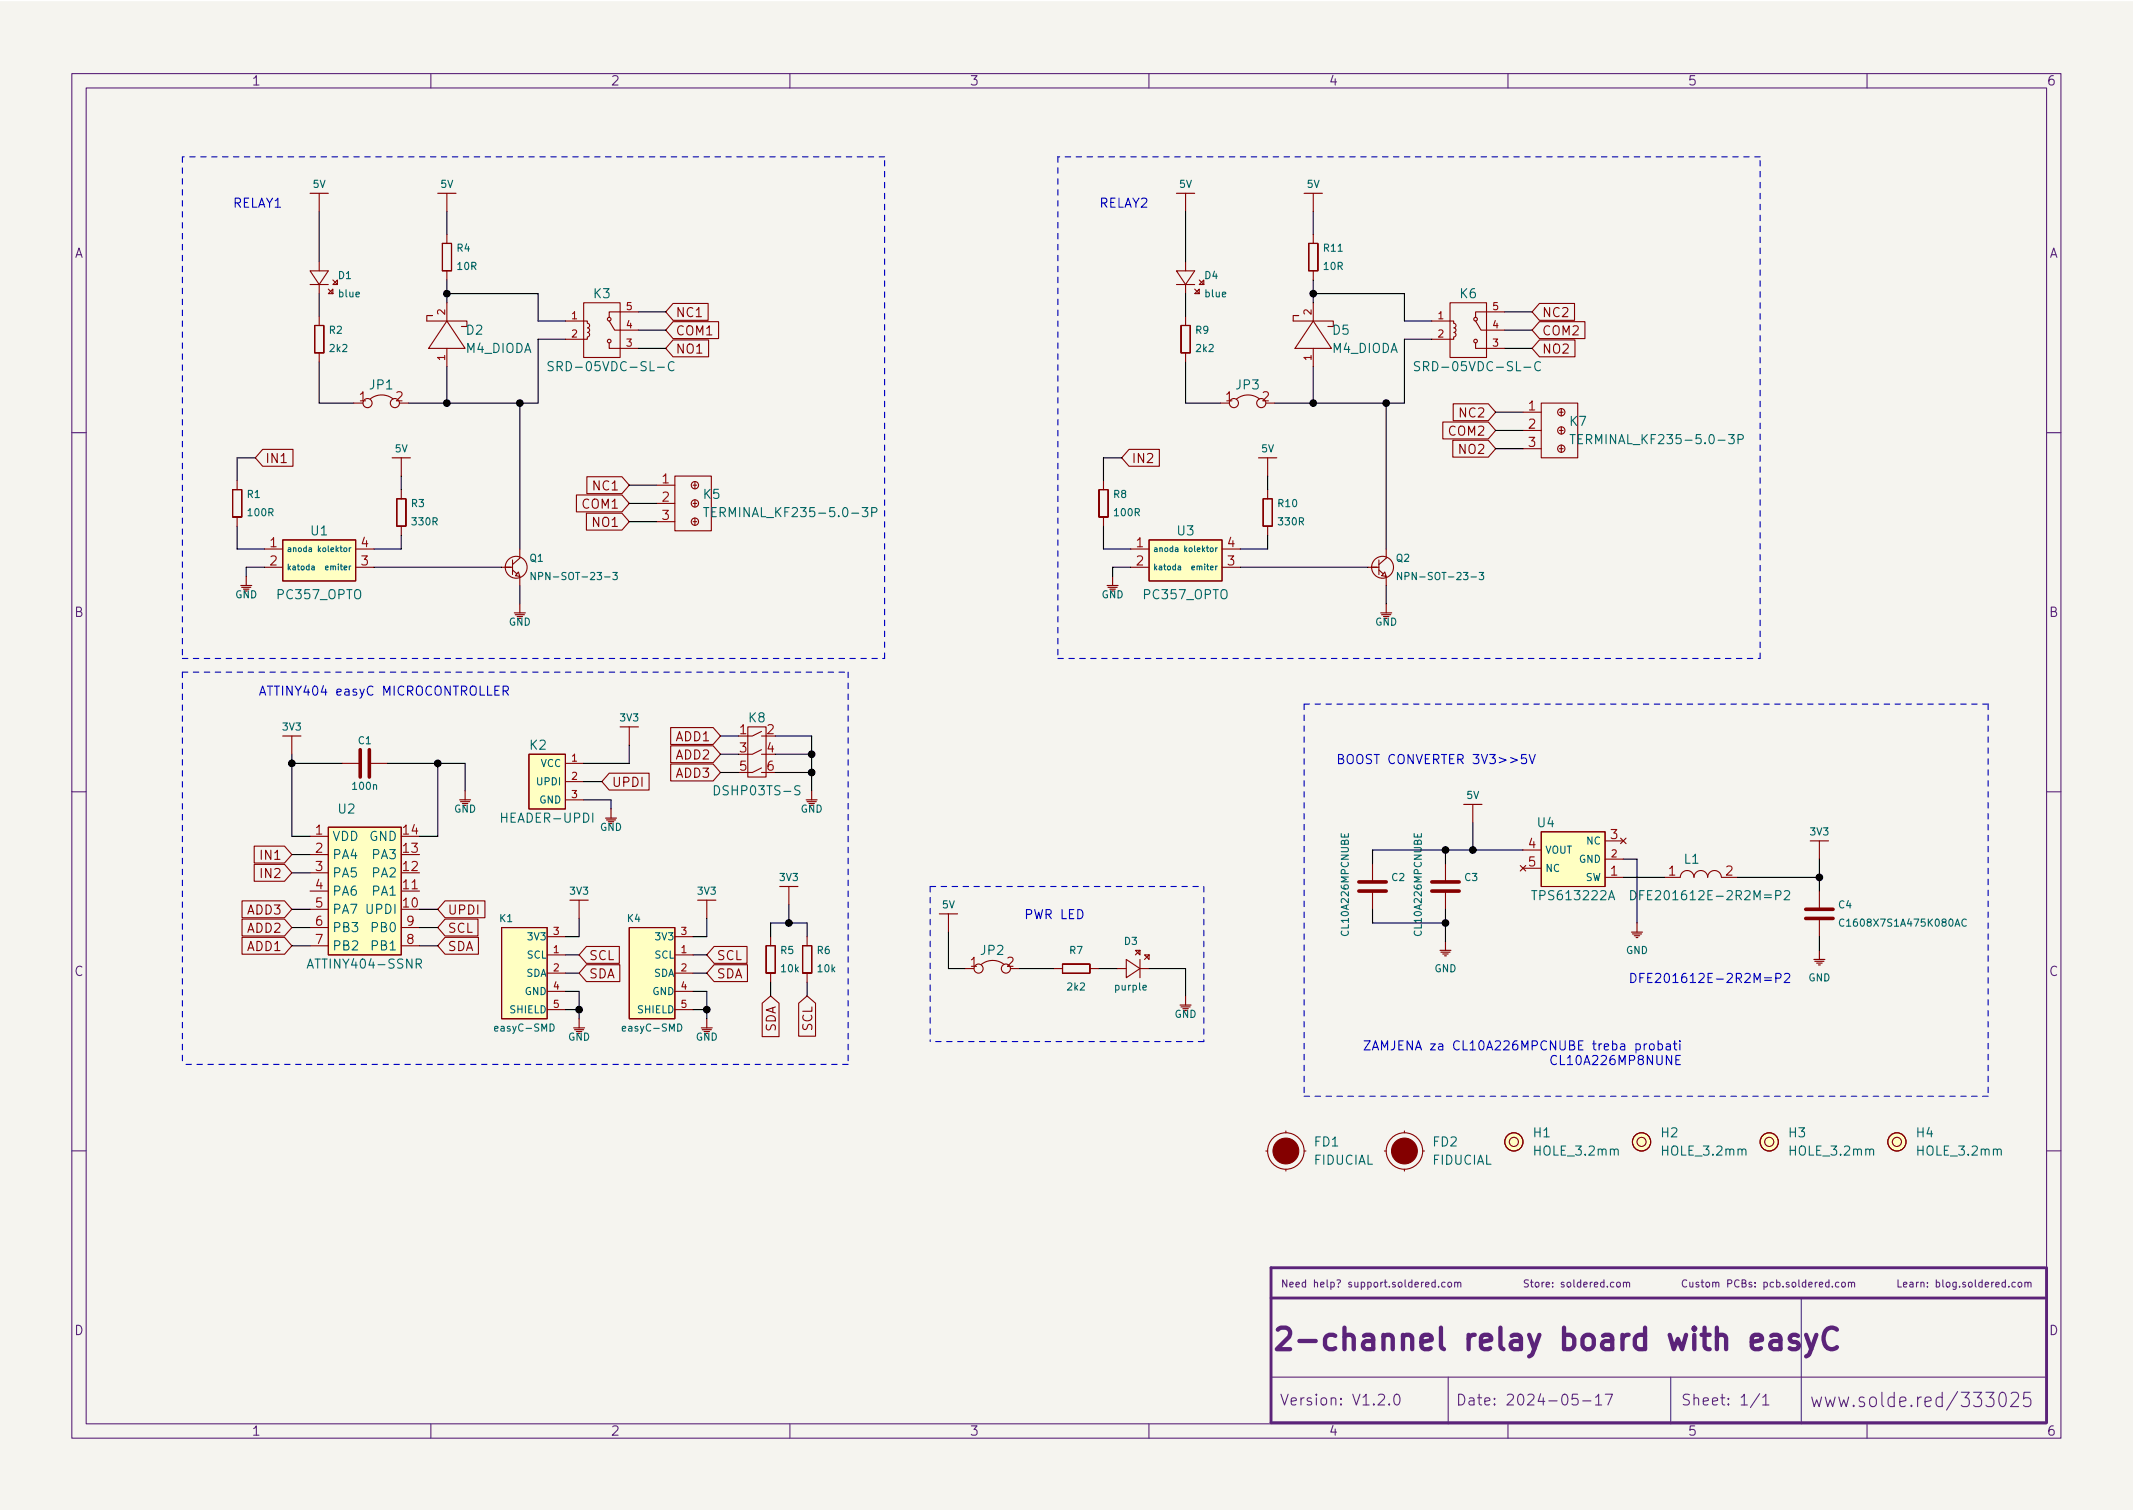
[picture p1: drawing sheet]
<svg xmlns="http://www.w3.org/2000/svg" width="297mm" height="210mm" viewBox="0 0 297 210" stroke-linecap="round" stroke-linejoin="round" font-family="sans-serif">
<path d="M0 .2h297v210.1h-297z" fill="#f5f4ef" stroke="#f5f4ef" stroke-width=".14"/>
<g fill="none" stroke="#5b2379" stroke-width=".15">
<path d="M10 10.2h277v190.1h-277zM12 12.2h273v186.1h-273zM60 10.2v2M110 10.2v2M160 10.2v2M210 10.2v2M260 10.2v2M10 60.2h2M285 60.2h2M10 110.2h2M285 110.2h2M10 160.2h2"/>
<path d="M199.9 178.6l-.3-.1-.2 .2 .1 .5h.4M199.9 178.2v1M200.3 179.1v.1M201.2 178.6l-.2-.1-.2 .2 .1 .5h.3M201.7 178.6l.3-.1 .1 .2v.3l-.1 .2h-.3l-.1-.2zM202.6 178.6l.1-.1 .3 .1v.6M202.6 178.5v.7M203 178.7l.1-.2 .3 .1v.6M225.2 178.6l.1-.1 .3 .1v.4v.2h-.3l-.1-.1zM226.1 178.6l.1-.1 .3 .1v.6M226.1 178.5v.7M226.5 178.7l.1-.2 .3 .1v.6"/>
<path d="M234.9 178.3a.47 .47 0 0 0-.7 .3 .47 .47 0 0 0 .5 .6l.2-.1M235.3 178.5l.1 .7h.2l.1-.1M235.7 178.5v.7M236.6 178.6l-.3-.1-.1 .2v.1l.4 .1v.3h-.4M236.9 178.5h.4M237 178.2v.9l.3 .1M237.6 178.6l.3-.1 .2 .2v.3l-.2 .2h-.3v-.2zM238.5 178.6l.1-.1 .3 .1v.6M238.5 178.5v.7M238.9 178.7l.2-.2 .2 .1 .1 .6M240.6 178.7h.5l.1-.2-.1-.2-.5-.1v1M242.2 178.3a.47 .47 0 0 0-.7 .3 .47 .47 0 0 0 .5 .6l.2-.1"/>
<path d="M242.6 178.7l.4-.1 .1-.1v-.2l-.5-.1v1h.4l.1-.1 .1-.2-.3-.2M243.9 178.6l-.2-.1-.1 .2v.1l.3 .1v.3h-.3M244.4 179.1v.1M244.4 178.6v.1M245.6 178.6l.3-.1 .2 .2-.1 .5h-.4M245.6 178.5v1M247 178.6l-.3-.1-.2 .2 .1 .5h.4M247.4 178.6l.3-.1 .2 .2-.1 .5h-.4M247.4 178.2v1M248.3 179.1v.1M249.1 178.6l-.2-.1-.2 .2 .1 .1 .3 .1v.3h-.4M249.6 178.6l.3-.1 .2 .2v.3l-.2 .2h-.3v-.2z"/>
<path d="M250.5 178.2v.9l.1 .1M251.5 178.6l-.3-.1-.2 .2 .1 .5h.4M251.5 178.2v1M251.9 178.9l.5-.1-.1-.2-.3-.1-.1 .2v.5h.4M252.8 178.5v.7M253.1 178.5l-.3 .2M253.4 178.9l.4-.1v-.2l-.3-.1-.1 .2v.5h.4M254.7 178.6l-.3-.1-.2 .2 .1 .5h.4M254.7 178.2v1M255.2 179.1v.1M256.1 178.6l-.3-.1-.2 .2 .1 .5h.4M256.5 178.6l.1-.1 .3 .1 .1 .4-.1 .2h-.3l-.1-.1z"/>
<path d="M257.4 178.6l.2-.1 .2 .1v.6M257.4 178.5v.7M257.8 178.7l.2-.2 .2 .1 .1 .6M280.6 178.6l-.2-.1-.2 .2 .1 .5h.3M281.1 178.6l.1-.1 .3 .1 .1 .4-.1 .2h-.3l-.1-.1zM282 178.6l.1-.1 .3 .1v.6M282 178.5v.7M282.4 178.7l.2-.2 .2 .1v.6M285 160.2h2M60 198.3v2M110 198.3v2M160 198.3v2"/>
<path d="M177 191.8h108M193.5 195.5v.1h-.1l.1-.1v.1M194.3 194.2a.36 .36 0 0 1 .6 .2 .77 .77 0 0 1-.4 1.2 1 1 0 0 1-.2-1.4zM201.7 191.8v6.5M210 198.3v2M219.7 194.1h-.7l-.1 .7 .2-.1 .5 .1 .2 .2-.1 .5-.2 .1h-.4l-.2-.1M220.4 195.1h1.2M222.2 194.6l.4-.5v1.5M222.2 195.6h.9M223.6 194.1h1l-.7 1.5M232.7 191.8v6.5M245.1 194.1l-1.3 1.9"/>
<path d="M245.5 194.6l.4-.5v1.5M245.5 195.6h.8M250.8 180.7v17.6M260 198.3v2M270.5 194.6l-.5-.1-.4 .4v.6l.2 .3 .2 .1 .5-.1M270.5 193.9v2M272.6 193.8l-1.5 2.5M282.7 193.9h-.8l-.1 .9 .2-.2 .6 .1 .2 .3-.1 .7-.2 .2h-.5l-.2-.2"/>
</g>
<path d="M243.9 186.9l1.5-.3-.2-.6-.3-.1h-.5l-.3 .1-.2 .3v1.1l.2 .3 .3 .2h.5l.3-.2M246.7 186l.2-.1h.6l.3 .1 .1 .3v1.6M247.9 186.6l-.2 .1h-.8a.59 .59 0 0 0-.4 .6 .59 .59 0 0 0 .4 .6h.8l.2-.2M250.4 186l-.3-.1h-.4l-.3 .1-.2 .3 .2 .4 1 .3 .1 .3-.1 .4-.3 .2h-.6l-.3-.2M251.5 185.9l.7 2M252.9 185.9l-1 2.7-.4 .3M255.8 185.2a1.04 1.04 0 0 0-1.7 .4 1.92 1.92 0 0 0 .4 2.1 1.06 1.06 0 0 0 1.3-.1" fill="none" stroke="#5b2379" stroke-width=".6"/>
<path d="M284.8 176.5h-107.8v21.6h107.9M285 176.5v21.6M177 180.7h108" fill="none" stroke="#5b2379" stroke-width=".4"/>
<g fill="none" stroke="#840000" stroke-width=".16">
<path d="M43.2 26.9h2.5M61 26.9h2.5M163.8 26.9h2.6M181.6 26.9h2.5M54.6 63.7h2.5M70.4 79h1M175.3 63.7h2.5M191 79h1M33.5 81.5h1.6M33.7 81.8h1.2M34.3 80.3v1.2M71.6 85.3h1.6"/>
<path d="M71.8 85.6h1.2M72.4 84.1v1.2M154.2 81.5h1.5M154.3 81.8h1.3M154.9 80.3v1.2M192.3 85.3h1.5M192.4 85.6h1.3M193 84.1v1.2M39.4 102.5h2.5M64 111.4h1.5M64.1 111.6h1.3M64.8 110.1v1.3"/>
<path d="M84.3 113.9h1.6M84.5 114.2h1.2M85.1 112.6v1.3M86.4 101.2h2.5M112.3 111.4h1.5M112.4 111.6h1.3M113 110.1v1.3M203.8 112h2.6M252.1 117.1h2.5M79.4 125.3h2.5M97.2 125.3h2.5M108.6 123.4h2.5"/>
<path d="M130.8 127.2h2.5M164.3 139.9h1.6M165.1 138.7v1.2M200.5 132.3h1.6M200.7 132.6h1.2M200.9 132.8h.8M201.2 133.1h.2M201.3 131.1v1.2M227.2 129.8h1.5M227.3 130h1.3M227.6 130.3h.7M227.8 130.6h.3"/>
<path d="M228 128.5v1.3M252.6 133.6h1.5M252.7 133.9h1.3M253 134.1h.7M253.2 134.4h.3M253.4 132.3v1.3M79.9 143.1h1.5M80 143.4h1.3M80.6 141.9v1.2M97.7 143.1h1.5M97.8 143.4h1.3M98.4 141.9v1.2"/>
<path d="M164.5 140.2h1.2"/>
</g>
<g fill="none" stroke="#840000" stroke-width=".15">
<path d="M43.2 37.7h2.5l-1.3 1.9zM43.2 39.6h2.5M44.4 26.9v2.6M44.4 36.4v1.3M44.4 39.6v1.3M46.4 39.6l.6-.6v.6zM46.4 39l.6 .6M61.6 37.7h1.3zM61.6 33.9v3.8zM61.6 33.9h1.3zM62.2 26.9v2.6M62.2 32.6v1.3"/>
<path d="M62.2 37.7v1.3M62.9 33.9v3.8zM163.8 37.7h2.6l-1.3 1.9zM163.8 39.6h2.6M165.1 26.9v2.6M165.1 36.4v1.3M165.1 39.6v1.3M167 39.6l.6-.6v.6zM167 39l.6 .6M182.2 37.7h1.3zM182.2 33.9l.1 3.8zM182.2 33.9h1.3z"/>
<path d="M182.9 26.9v2.6M182.9 32.6v1.3M182.9 37.7v1.3M183.5 33.9v3.8zM43.8 49.1h1.3zM43.8 45.3v3.8zM43.8 45.3h1.3zM44.4 44.1v1.2M44.4 49.1v1.3M45.1 45.3v3.8zM45.7 40.9l.7-.6v.6zM45.7 40.3l.7 .6"/>
<path d="M49.3 56.1h1.2M54.7 55.5a2.55 2.55 0 0 0-3.2 .1M55.6 56.1h1.3M59.7 43.9h.5h-.8v.8h5.6v.8h-.7M62.2 44.7l2.6 3.8h-5.1zM62.2 42.2v2.5M62.2 48.5v2.5M78.7 44.7h3.1v.3M81.3 42.2h5.1v7.6h-5.1zM81.8 46.9v.3h-3.1M81.8 45l.2 .1 .1 .2-.1 .2-.2 .2 .3 .2v.2l-.3 .2 .2 .1 .1 .2-.3 .3M84.8 44.7l.8 1.3h3.3"/>
<path d="M84.8 47.7v.8h4.1M88.9 43.4h-4.1v.8M93.7 42.3h4.9v2.3h-4.9l-1-1.2zM93.7 44.8h6.4v2.3h-6.4l-1-1.1zM93.7 47.3h5v2.4h-5l-1-1.2zM164.5 49.1h1.2zM164.5 45.3v3.8zM164.5 45.3h1.2zM165.1 44.1v1.2M165.1 49.1v1.3M165.7 45.3l.1 3.8zM166.4 40.9l.6-.6v.6z"/>
<path d="M166.4 40.3l.6 .6M169.9 56.1h1.3M175.4 55.5a2.55 2.55 0 0 0-3.2 .1M176.3 56.1h1.2M180.3 43.9h.5h-.7v.8h5.6v.8h-.8M182.9 44.7l2.5 3.8h-5.1zM182.9 42.2v2.5M182.9 48.5v2.5M199.4 44.7h3v.3M200.9 58.8h6.4l1 1.1-1 1.2h-6.4zM201.9 42.2h5.1v7.6h-5.1zM202.4 56.2h4.9l1 1.2-1 1.2h-4.9z"/>
<path d="M202.4 46.9v.3h-3M202.5 45l.2 .1 .1 .2-.1 .2-.2 .2 .2 .2v.2l-.2 .2 .2 .1 .1 .2-.3 .3M205.5 44.7l.7 1.3h3.3M205.5 47.7v.8h4M209.5 43.4h-4v.8M212.1 59.9h2.5M212.1 57.4h2.5M214.4 42.3h4.9v2.3h-4.9l-1-1.2zM214.4 44.8h6.3v2.3h-6.3l-1-1.1zM214.4 47.3h4.9v2.4h-4.9l-1-1.2zM214.6 56.1h5.1v7.6h-5.1zM217.2 59.9h.5"/>
<path d="M217.2 57.4h.5M217.4 56.9v1M217.4 59.4v1M32.4 72h1.3zM32.4 68.2v3.8zM32.4 68.2h1.3zM33 66.9v1.3M33 72v1.3M33.7 68.2v3.8zM36.6 62.6h4.2v2.3h-4.2l-1-1.2zM36.8 76.4h2.6M36.8 79h2.6"/>
<path d="M39.4 75.2h10.1v5.7h-10.1zM49.5 76.4h2.6M49.5 79h2.6M55.2 73.2l1.3 .1zM55.2 69.5l.1 3.8zM55.2 69.4l1.3 .1zM55.9 63.7v2.6M55.9 68.2v1.3M55.9 73.3v1.2M56.5 69.5v3.8zM69.8 79h1.3M71.4 79.4l.6 .5"/>
<path d="M71.4 78v2M72.2 79.6l.2 .7-.6-.1zM72.4 76.4v1.3l-1 .9M80.3 68.9h6.3l1 1.2-1 1.2h-6.3zM81.7 71.5h4.9l1 1.1-1 1.2h-4.9zM81.7 66.4h4.9l1 1.2-1 1.1h-4.9zM91.4 72.6h2.6M91.4 70.1h2.6M91.4 67.6h2.6M94 66.3h5.1v7.6h-5.1zM96.5 72.6h.5M96.5 70.1h.5"/>
<path d="M96.5 67.6h.5M96.8 67.1v1M96.8 69.6v1M96.8 72.1v1M153 72h1.3zM153 68.2l.1 3.8zM153 68.2h1.3zM153.7 66.9v1.3M153.7 72v1.3M154.3 68.2v3.8zM157.2 62.6h4.3v2.3h-4.3l-1-1.2zM157.5 76.4h2.5"/>
<path d="M157.5 79h2.5M160 75.2h10.2v5.7h-10.2zM170.2 76.4h2.5M170.2 79h2.5M175.9 73.2l1.3 .1zM175.9 69.5v3.8zM175.9 69.4l1.3 .1zM176.5 63.7v2.6M176.5 68.2v1.3M176.5 73.3v1.2M177.2 69.5v3.8zM190.5 79h1.3"/>
<path d="M192 79.4l.6 .5M192 78v2M192.8 79.6l.2 .7-.6-.1zM193 76.4v1.3l-1 .9M202.3 61.3h5l1 1.2-1 1.2h-5zM212.1 62.5h2.5M217.2 62.5h.5M217.4 62v1M72.4 80.3v1.2M193 80.3v1.2M35.4 117.8h4.2l1 1.2-1 1.2h-4.2zM40.6 102.5v2.5"/>
<path d="M43.2 116.5h2.5M43.2 119h2.5M45.7 115.2h10.2v17.8h-10.2zM47.6 106.3h2.6M51.4 106.3h2.6M73.7 105h5v7.6h-5zM78.7 106.3h2.6M78.7 108.8h2.6M78.7 111.4h2.6M84.8 107.7h5.6v2.3h-5.6l-1-1.2zM87.6 101.2v2.6M93.4 103.8h5.9l1 1.2-1 1.2h-5.9z"/>
<path d="M93.4 101.3h5.9l1 1.2-1 1.2h-5.9zM93.4 106.4h5.9l1 1.2-1 1.1h-5.9zM104.1 101.2h2.6v7h-2.6zM106 106.9l-1.2 .7h-.7M106 104.4l-1.2 .6h-.7M106 101.8l-1.2 .7h-.7M106 107.6h.7M106 105h.7M106 102.5h.7M205.1 112v2.5M212.1 118.4h2.5M214.6 115.8h8.9v7.6h-8.9z"/>
<path d="M223.5 119.6h2.6M223.5 117.1h2.6M225.7 116.7l.7 .8M226.4 116.7l-.7 .8M253.4 117.1v2.5M33.7 125.4h5.9l1 1.2-1 1.2h-5.9zM33.7 130.5h5.9l1 1.2-1 1.2h-5.9zM33.7 128h5.9l1 1.2-1 1.1h-5.9zM35.4 120.4h4.2l1 1.1-1 1.2h-4.2zM43.2 124.1h2.5M43.2 121.5h2.5M43.2 126.6h2.5"/>
<path d="M43.2 129.2h2.5M43.2 131.7h2.5M55.9 124.1h2.5M55.9 129.2h2.5M55.9 131.7h2.5M62 125.4h5.5v2.4h-5.5l-1-1.2zM62 130.5h4.6v2.4h-4.6l-1-1.2zM62 128h4.6v2.3h-4.6l-1-1.1zM69.8 129.2h6.4v12.7h-6.4zM76.2 133h2.5M76.2 135.5h2.5M76.2 130.4h2.5"/>
<path d="M76.2 138h2.5M80.6 125.3v2.6M81.7 131.8h4.5v2.3h-4.5l-1.1-1.1zM81.7 134.3h4.6v2.4h-4.6l-1.1-1.2zM87.6 129.2h6.4v12.7h-6.4zM94 133h2.5M94 135.5h2.5M94 130.4h2.5M94 138h2.5M98.4 125.3v2.6M99.4 131.8h4.6v2.3h-4.6l-1-1.1zM99.4 134.3h4.7v2.4h-4.7l-1-1.2z"/>
<path d="M106.1 139.7l1.2-1 1.2 1v4.6h-2.4zM106.7 135.5h1.2zM106.7 131.7v3.8zM106.7 131.7h1.2zM107.3 130.4v1.3M107.3 135.5v1.3M107.9 131.7l.1 3.8zM109.9 123.4v2.6M111.2 139.7l1.2-1 1.2 1v4.6h-2.4zM111.8 135.5h1.2zM111.8 131.7v3.8zM111.8 131.7h1.2z"/>
<path d="M112.4 130.4v1.3M112.4 135.5v1.3M113 131.7l.1 3.8zM132.1 127.2v2.6M134.4 134.9h1.2M139.8 134.3a2.55 2.55 0 0 0-3.2 0M140.7 134.9h1.3M146.7 134.9h1.3M148 135.5h3.8zM148 134.2v1.3zM148 134.2l3.8 .1zM151.8 134.2v1.3z"/>
<path d="M151.8 134.9h1.2M155.6 134.9h1.2M156.8 133.6l1.9 1.3-1.9 1.2zM158.1 132.3h.6v.7zM158.7 134.9h1.3M158.7 132.3l-.6 .7M158.7 133.6v2.5M159.4 133h.6v.6zM160 133l-.6 .6M191.1 120.3v2.5M191.1 124.1v2.5M201.3 120.3v2.5"/>
<path d="M201.3 124.1v2.5M211.7 120.5l.8 .8M212.1 120.9h2.5M212.5 120.5l-.8 .8M223.5 122.2h2.6M239.7 122.2a.95 .95 0 0 0-.9-1 .95 .95 0 0 0-1 1 .95 .95 0 0 0-.9-1 .95 .95 0 0 0-1 1 .95 .95 0 0 0-1-1 .95 .95 0 0 0-.9 1h-2.2M239.7 122.2h2.2M253.4 124.1v2.5M253.4 127.9v2.5M76.2 140.6h2.5M94 140.6h2.5M179.1 157.5v.2"/>
<path d="M195.6 157.5v.2M176.3 160.3h.2M179.1 162.8v.3M181.6 160.3h.3M192.8 160.3h.2M195.6 162.8v.3M198.1 160.3h.3"/>
<circle cx="51.2" cy="56.1" r=".63"/>
<circle cx="55" cy="56.1" r=".63"/>
<circle cx="84.8" cy="47.5" r=".25"/>
<circle cx="84.8" cy="44.4" r=".25"/>
<circle cx="171.8" cy="56.1" r=".63"/>
<circle cx="175.6" cy="56.1" r=".63"/>
<circle cx="205.5" cy="47.5" r=".25"/>
<circle cx="205.5" cy="44.4" r=".25"/>
<circle cx="217.4" cy="57.4" r=".51"/>
<circle cx="217.4" cy="59.9" r=".51"/>
<circle cx="71.9" cy="79" r="1.52"/>
<circle cx="96.8" cy="70.1" r=".51"/>
<circle cx="96.8" cy="72.6" r=".51"/>
<circle cx="96.8" cy="67.6" r=".51"/>
<circle cx="192.5" cy="79" r="1.52"/>
<circle cx="217.4" cy="62.5" r=".51"/>
<circle cx="136.3" cy="134.9" r=".63"/>
<circle cx="140.1" cy="134.9" r=".63"/>
<circle cx="210.8" cy="159" r=".63"/>
<circle cx="210.8" cy="159" r="1.27"/>
<circle cx="228.6" cy="159" r=".63"/>
<circle cx="228.6" cy="159" r="1.27"/>
<circle cx="246.4" cy="159" r=".63"/>
<circle cx="246.4" cy="159" r="1.27"/>
<circle cx="264.2" cy="159" r=".63"/>
<circle cx="264.2" cy="159" r="1.27"/>
<circle cx="179.1" cy="160.3" r="2.54"/>
<circle cx="195.6" cy="160.3" r="2.54"/>
</g>
<g fill="#ffffc2" stroke="#ffffc2" stroke-width=".14">
<path d="M160 75.2h10.2v5.7h-10.2z"/>
<path d="M69.8 129.2h6.4v12.7h-6.4z"/>
<path d="M73.7 105h5v7.6h-5z"/>
<path d="M87.6 129.2h6.4v12.7h-6.4z"/>
<path d="M214.6 115.8h8.9v7.6h-8.9z"/>
<path d="M45.7 115.2h10.2v17.8h-10.2z"/>
<path d="M39.4 75.2h10.1v5.7h-10.1z"/>
<circle cx="264.2" cy="159" r="1.27"/>
<circle cx="246.4" cy="159" r="1.27"/>
<circle cx="228.6" cy="159" r="1.27"/>
<circle cx="210.8" cy="159" r="1.27"/>
</g>
<g fill="none" stroke="#006464" stroke-width=".15">
<path d="M77 50.4h-.4l-.2 .1v.3l.5 .3 .1 .3-.2 .2h-.5M93.9 50.5a.51 .51 0 0 0-.7 0 .51 .51 0 0 0-.1 .6 .48 .48 0 0 0 .2 .5 .48 .48 0 0 0 .6-.1M197.7 50.4h-.5l-.2 .1v.3l.6 .3 .1 .3-.2 .2h-.5M214.5 50.5a.51 .51 0 0 0-.6 0 .51 .51 0 0 0-.2 .6 .48 .48 0 0 0 .3 .5 .48 .48 0 0 0 .5-.1M43 76.3h.3l.1 .5M43.4 76.5l-.4 .1 .1 .2h.3M43.4 78.9h.3l.1 .5M43.8 79l-.4 .2 .1 .2 .3-.1M44.3 76v.8M44.6 76.3l-.3 .3M45.3 79.1l.4-.1v-.1l-.3-.1-.1 .1 .1 .4h.3M74.5 79.7v1l-.5-1v1"/>
<path d="M85.3 79.7h.7l-.4 .4 .3 .1v.4l-.1 .1-.5-.1M98 70.7h.7M98.4 70.7v1.2M121.4 71.3h.6l.1-.2v-.3l-.2-.1h-.5v1.2M163.7 76.3h.3v.5M164 76.5l-.3 .1 .1 .2h.2M164.1 78.9h.3v.5M164.4 79l-.4 .2 .1 .2 .3-.1M165 76v.8M165.3 76.3l-.3 .3M166 79.1l.4-.1-.1-.1-.2-.1-.1 .1v.4h.3M195.2 79.7v1l-.6-1v1"/>
<path d="M206 79.7h.6l-.3 .4 .3 .1v.4l-.2 .1-.4-.1M218.6 60.5h.8M219 60.5v1.3M242 61.2l.6-.1 .2-.2-.1-.3-.2-.1h-.5v1.3M186.8 116.1v.4h1v-.4M196.9 116.1v.4h1v-.4M58 134.2l.6-.1 .1-.1-.1-.3-.1-.2h-.5v1.3M58.3 134.2l.4 .6M227.1 124a.64 .64 0 0 1 .7 .6 .64 .64 0 0 1-.7 .7zM248.5 124.1l.2-.1h.3l.2 .1v.3v.2l-.8 .7h.8M256.8 128.1a.47 .47 0 0 0-.7 .3 .47 .47 0 0 0 .5 .6l.2-.1M273.8 128.1a.47 .47 0 0 0-.6 .3 .47 .47 0 0 0 .4 .6l.2-.1"/>
<path d="M76.6 142.6a.51 .51 0 0 1 .6 .5 .51 .51 0 0 1-.6 .5zM94.4 142.6a.51 .51 0 0 1 .6 .5 .51 .51 0 0 1-.6 .5z"/>
</g>
<path d="M50.2 104.4v3.8M51.4 104.4v3.8M189.2 124.1h3.8M189.2 122.8h3.8M199.4 124.1h3.8M199.4 122.8h3.8M251.5 127.9h3.8M251.5 126.6h3.8" fill="none" stroke="#840000" stroke-width=".5"/>
<g fill="#840000" stroke="#840000" stroke-width=".15">
<circle cx="195.6" cy="160.3" r="1.8"/>
<circle cx="179.1" cy="160.3" r="1.8"/>
</g>
<g fill="none" stroke="#0000c2" stroke-width=".15">
<path d="M36.1 96.8l.5-1.3 .4 1.3M36.3 96.4h.6M186.4 105.7l.5-.1 .2-.2-.2-.3h-.5v1.2h.5l.2-.2a.33 .33 0 0 0-.3-.4M187.8 105.1a.42 .42 0 0 1 .4 0 .42 .42 0 0 1 .3 .4v.4a.42 .42 0 0 1-.5 .4 .42 .42 0 0 1-.4-.4v-.4zM227.1 135.5a.64 .64 0 0 1 .7 .7 .64 .64 0 0 1-.7 .6zM228.4 136.1h.4M229 135.5h-.6v1.3M229.5 136.1h.4M230.1 135.5h-.6v1.3h.6M190 144.9h.8l-.8 1.3h.8M191.1 146.2l.4-1.3 .5 1.3M191.2 145.8h.6"/>
<path d="M192.4 146.2v-1.3l.4 .9 .4-.9v1.3M216.8 147.1a.51 .51 0 0 0-.7 0 .51 .51 0 0 0-.1 .6 .48 .48 0 0 0 .2 .5 .48 .48 0 0 0 .6-.1M233 145.3h.5M233.2 144.9v1.1l.1 .1 .2 .1M233.9 144.9v.1M233.9 145.3v.9"/>
</g>
<g fill="none" stroke="#0000c2" stroke-width=".15" stroke-dasharray=".8 .8">
<path d="M25.4 21.8v69.9M123.2 21.8h-97.8M147.3 21.8v69.9M245.1 21.8h-97.8M25.4 93.6v54.6M25.4 91.7h97.8M25.4 93.6h92.7M118.1 93.6v54.6M123.2 91.7v-69.9M147.3 91.7h97.8M181.6 98h95.3M181.6 98v54.6"/>
<path d="M245.1 91.7v-69.9M276.9 98v54.6M129.5 123.4v21.6M129.5 123.4h38.1M167.6 123.4v21.6M118.1 148.2h-92.7M167.6 145h-38.1M276.9 152.6h-95.3"/>
</g>
<g fill="none" stroke="#000" stroke-width=".15">
<path d="M44.4 29.5v6.9M62.2 29.5v3.1M62.2 39v3.2M165.1 29.5v6.9M182.9 29.5v3.1M182.9 39v3.2M44.4 50.4v5.7h4.9M44.4 40.9v3.2M62.2 40.9h12.7v3.8h3.8M62.2 51v5.1M72.4 56.1v20.3M78.7 47.2h-3.8v8.9h-18"/>
<path d="M88.9 48.5h3.8M88.9 46h3.8M88.9 43.4h3.8M165.1 50.4v5.7h4.8M165.1 40.9v3.2M182.9 51v5.1M182.9 40.9h12.7v3.8h3.8M193 56.1v20.3M199.4 47.2h-3.8v8.9h-18.1M208.3 59.9h3.8M208.3 57.4h3.8M209.5 48.5h3.9"/>
<path d="M209.5 46h3.9M209.5 43.4h3.9M33 73.3v3.1h3.8M35.6 63.7h-2.6v3.2M36.8 79h-2.5v1.3M52.1 79h17.7M55.9 74.5v1.9h-3.8M55.9 66.3v1.9M87.6 70.1h3.8M87.6 72.6h3.8M87.6 67.6h3.8M153.7 73.3v3.1h3.8"/>
<path d="M156.2 63.7h-2.5v3.2M157.5 79h-2.6v1.3M172.7 79h17.8M176.5 74.5v1.9h-3.8M176.5 66.3v1.9M208.3 62.5h3.8M72.4 81.5v2.6M193 81.5v2.6M40.6 106.3h7M40.6 105v11.5h2.6M40.6 119h2.6M54 106.3h10.8v3.8"/>
<path d="M61 106.3v10.2h-2.6M81.3 108.8h2.5M81.3 111.4h3.8v1.2M87.6 103.8v2.5h-6.3M100.3 107.6h2.6M100.3 105h2.6M100.3 102.5h2.6M107.9 102.5h5.1v7.6M107.9 107.6h5.1M107.9 105h5.1M201.3 118.4v1.9M205.1 114.5v3.9"/>
<path d="M212.1 118.4h-21v1.9M226.1 119.6h1.9v8.9M253.4 119.6v4.5M40.6 126.6h2.6M40.6 129.2h2.6M40.6 131.7h2.6M40.6 121.5h2.6M58.4 126.6h2.6M58.4 129.2h2.6M58.4 131.7h2.6M78.7 138h1.9v3.9M78.7 133h1.9"/>
<path d="M78.7 135.5h1.9M80.6 127.9v2.5h-1.9M96.5 133h1.9M96.5 135.5h1.9M96.5 138h1.9v3.9M98.4 127.9v2.5h-1.9M107.3 130.4v-1.9h5.1v1.9M107.3 136.8v1.9M109.9 126v2.5M112.4 136.8v1.9M132.1 129.8v5.1h2.3M142 134.9h4.7"/>
<path d="M153 134.9h2.6M160 134.9h5.1v3.8M191.1 126.6v1.9h10.2M201.3 126.6v4.5M226.1 122.2h5.7M241.9 122.2h11.5M253.4 130.4v1.9M78.7 140.6h1.9M96.5 140.6h1.9"/>
</g>
<g fill="#000" stroke="#000" stroke-width=".15">
<circle cx="62.2" cy="40.9" r=".46"/>
<circle cx="62.2" cy="56.1" r=".46"/>
<circle cx="72.4" cy="56.1" r=".46"/>
<circle cx="182.9" cy="40.9" r=".46"/>
<circle cx="182.9" cy="56.1" r=".46"/>
<circle cx="193" cy="56.1" r=".46"/>
<circle cx="40.6" cy="106.3" r=".46"/>
<circle cx="61" cy="106.3" r=".46"/>
<circle cx="113" cy="107.6" r=".46"/>
<circle cx="113" cy="105" r=".46"/>
<circle cx="201.3" cy="118.4" r=".46"/>
<circle cx="205.1" cy="118.4" r=".46"/>
<circle cx="109.9" cy="128.5" r=".46"/>
<circle cx="201.3" cy="128.5" r=".46"/>
<circle cx="253.4" cy="122.2" r=".46"/>
<circle cx="80.6" cy="140.6" r=".46"/>
<circle cx="98.4" cy="140.6" r=".46"/>
</g>
<text font-size="4.2" fill="#5b2379" x="177" y="188">2-channel relay board with easyC</text>
<g font-size="2.8" fill="#5b2379">
<text x="252" y="196">www.solde.red/</text>
<text x="272.8" y="196">333025</text>
</g>
<g font-size="2.1" fill="#5b2379">
<text x="178.2" y="195.7">Version: V1.2.0</text>
<text x="202.7" y="195.7">Date: 2024-05-17</text>
<text x="234" y="195.7">Sheet: 1/1</text>
</g>
<g font-size="1.8" fill="#5b2379">
<text x="35" y="11.9">1</text>
<text x="85" y="11.9">2</text>
<text x="135" y="11.9">3</text>
<text x="185" y="11.9">4</text>
<text x="235" y="11.9">5</text>
<text x="285" y="11.9">6</text>
<text x="10.3" y="35.9">A</text>
<text x="285.3" y="35.9">A</text>
<text x="10.3" y="85.9">B</text>
<text x="285.3" y="85.9">B</text>
<text x="10.3" y="135.9">C</text>
<text x="285.3" y="135.9">C</text>
<text x="10.3" y="185.9">D</text>
<text x="285.3" y="185.9">D</text>
<text x="35" y="199.9">1</text>
<text x="85" y="199.9">2</text>
<text x="135" y="199.9">3</text>
<text x="185" y="199.9">4</text>
<text x="235" y="199.9">5</text>
<text x="285" y="199.9">6</text>
</g>
<g font-size="1.8" fill="#0000c2">
<text x="32.4" y="28.9">RELAY1</text>
<text x="153" y="28.9">RELAY2</text>
<text x="37.4" y="96.9">ATTINY404 easyC MICROCONTROLLER</text>
<text x="188.2" y="106.4">BOOST CONVERTER 3V3&gt;&gt;5V</text>
<text x="143" y="128">PWR LED</text>
<text x="230.4" y="136.9">DFE201612E-2R2M=P2</text>
<text x="194.1" y="146.3">ZAMJENA za CL10A226MPCNUBE treba probati</text>
<text x="217.1" y="148.3">CL10A226MP8NUNE</text>
</g>
<g font-size="1.8" fill="#006464">
<text x="82.7" y="41.5">K3</text>
<text x="203.3" y="41.5">K6</text>
<text x="65" y="46.6">D2</text>
<text x="185.6" y="46.6">D5</text>
<text x="64.9" y="49.1">M4_DIODA</text>
<text x="77.7" y="51.7">SRD-05VDC-SL-C</text>
<text x="185.5" y="49.1">M4_DIODA</text>
<text x="198.4" y="51.7">SRD-05VDC-SL-C</text>
<text x="51.5" y="54.2">JP1</text>
<text x="172.2" y="54.2">JP3</text>
<text x="218.6" y="59.3">K7</text>
<text x="220.2" y="61.8">TERMINAL_KF235-5.0-3P</text>
<text x="98" y="69.5">K5</text>
<text x="43.3" y="74.5">U1</text>
<text x="99.5" y="72">TERMINAL_KF235-5.0-3P</text>
<text x="164" y="74.5">U3</text>
<text x="38.7" y="83.4">PC357_OPTO</text>
<text x="159.4" y="83.4">PC357_OPTO</text>
<text x="104.3" y="100.6">K8</text>
<text x="73.8" y="104.4">K2</text>
<text x="47.1" y="113.3">U2</text>
<text x="100" y="110.7">DSHP03TS-S</text>
<text x="46.2" y="117.1">VDD</text>
<text x="46.2" y="119.6">PA4</text>
<text x="51.4" y="117.1">GND</text>
<text x="51.9" y="119.6">PA3</text>
<text x="70.1" y="114.5">HEADER-UPDI</text>
<text x="214.1" y="115.2">U4</text>
<text x="46.2" y="122.2">PA5</text>
<text x="46.2" y="124.7">PA6</text>
<text x="51.9" y="124.7">PA1</text>
<text x="51.9" y="122.2">PA2</text>
<text x="213.8" y="125.3">TPS613222A</text>
<text x="228.6" y="125.3">DFE201612E-2R2M=P2</text>
<text x="234.6" y="120.3">L1</text>
<text x="46.2" y="127.2">PA7</text>
<text x="46.2" y="129.8">PB3</text>
<text x="51.1" y="127.2">UPDI</text>
<text x="51.9" y="129.8">PB0</text>
<text x="43.4" y="134.9">ATTINY404-SSNR</text>
<text x="46.2" y="132.3">PB2</text>
<text x="51.9" y="132.3">PB1</text>
<text x="136.6" y="133">JP2</text>
<text x="183.1" y="159.6">FD1</text>
<text x="199.6" y="159.6">FD2</text>
<text x="213.6" y="158.4">H1</text>
<text x="213.8" y="160.9">HOLE_3.2mm</text>
<text x="231.4" y="158.4">H2</text>
<text x="231.6" y="160.9">HOLE_3.2mm</text>
<text x="249.1" y="158.4">H3</text>
<text x="249.4" y="160.9">HOLE_3.2mm</text>
<text x="266.9" y="158.4">H4</text>
<text x="267.1" y="160.9">HOLE_3.2mm</text>
<text x="183" y="162.2">FIDUCIAL</text>
<text x="199.5" y="162.2">FIDUCIAL</text>
</g>
<g font-size="1.8" fill="#840000">
<text x="94" y="44.2">NC1</text>
<text x="94" y="46.7">COM1</text>
<text x="214.7" y="44.2">NC2</text>
<text x="214.7" y="46.7">COM2</text>
<text x="94" y="49.2">NO1</text>
<text x="214.7" y="49.2">NO2</text>
<text x="203.4" y="58.1">NC2</text>
<text x="36.9" y="64.5">IN1</text>
<text x="157.5" y="64.5">IN2</text>
<text x="201.8" y="60.7">COM2</text>
<text x="203.3" y="63.2">NO2</text>
<text x="81.2" y="70.8">COM1</text>
<text x="82.8" y="68.3">NC1</text>
<text x="82.7" y="73.4">NO1</text>
<text x="94.2" y="105.7">ADD2</text>
<text x="94.2" y="103.2">ADD1</text>
<text x="85.2" y="109.6">UPDI</text>
<text x="94.2" y="108.3">ADD3</text>
<text x="36.6" y="119.7">IN1</text>
<text x="36.6" y="122.3">IN2</text>
<text x="34.5" y="127.3">ADD3</text>
<text x="34.5" y="129.9">ADD2</text>
<text x="62.3" y="127.3">UPDI</text>
<text x="62.3" y="129.9">SCL</text>
<text x="34.5" y="132.4">ADD1</text>
<text x="62.3" y="132.4">SDA</text>
<text x="82" y="133.7">SCL</text>
<text x="82" y="136.2">SDA</text>
<text x="99.8" y="133.7">SCL</text>
<text x="99.8" y="136.2">SDA</text>
<text x="108" y="143.7" transform="rotate(-90 108 143.7)">SDA</text>
<text x="113.1" y="143.5" transform="rotate(-90 113.1 143.5)">SCL</text>
</g>
<g font-size="1.8" fill="#a90000">
<text x="50.1" y="55.9">1</text>
<text x="55.1" y="55.9">2</text>
<text x="170.7" y="55.9">1</text>
<text x="175.8" y="55.9">2</text>
<text x="212.9" y="57.1">1</text>
<text x="212.9" y="59.7">2</text>
<text x="212.9" y="62.2">3</text>
<text x="92.2" y="67.3">1</text>
<text x="92.2" y="69.8">2</text>
<text x="37.6" y="76.2">1</text>
<text x="50.3" y="76.2">4</text>
<text x="92.2" y="72.4">3</text>
<text x="158.3" y="76.2">1</text>
<text x="171" y="76.2">4</text>
<text x="37.6" y="78.7">2</text>
<text x="50.3" y="78.7">3</text>
<text x="158.3" y="78.7">2</text>
<text x="171" y="78.7">3</text>
<text x="103" y="102.2">1</text>
<text x="103" y="104.8">3</text>
<text x="103" y="107.3">5</text>
<text x="106.8" y="102.2">2</text>
<text x="106.8" y="104.8">4</text>
<text x="106.8" y="107.3">6</text>
<text x="44" y="116.2">1</text>
<text x="44" y="118.7">2</text>
<text x="56.2" y="118.7">13</text>
<text x="56.2" y="116.2">14</text>
<text x="212.9" y="118.1">4</text>
<text x="224.3" y="116.8">3</text>
<text x="44" y="121.3">3</text>
<text x="44" y="123.8">4</text>
<text x="56.2" y="123.8">11</text>
<text x="56.2" y="121.3">12</text>
<text x="212.9" y="120.6">5</text>
<text x="224.3" y="121.9">1</text>
<text x="232.4" y="121.9">1</text>
<text x="240.3" y="121.9">2</text>
<text x="44" y="126.4">5</text>
<text x="44" y="128.9">6</text>
<text x="44" y="131.4">7</text>
<text x="56.2" y="126.4">10</text>
<text x="56.7" y="131.4">8</text>
<text x="56.7" y="128.9">9</text>
<text x="135.1" y="134.6">1</text>
<text x="140.2" y="134.6">2</text>
</g>
<g font-size="1.4" fill="#006464">
<text x="43.6" y="26.1">5V</text>
<text x="61.4" y="26.1">5V</text>
<text x="164.2" y="26.1">5V</text>
<text x="182" y="26.1">5V</text>
<text x="63.6" y="35">R4</text>
<text x="184.4" y="35">R11</text>
<text x="47.1" y="38.8">D1</text>
<text x="47.2" y="41.4">blue</text>
<text x="63.7" y="37.6">10R</text>
<text x="167.8" y="38.8">D4</text>
<text x="167.9" y="41.4">blue</text>
<text x="184.4" y="37.6">10R</text>
<text x="45.9" y="46.5">R2</text>
<text x="166.5" y="46.5">R9</text>
<text x="46" y="49">2k2</text>
<text x="166.6" y="49">2k2</text>
<text x="55" y="63">5V</text>
<text x="175.7" y="63">5V</text>
<text x="34.4" y="69.3">R1</text>
<text x="34.6" y="71.9">100R</text>
<text x="57.3" y="70.6">R3</text>
<text x="155.1" y="69.3">R8</text>
<text x="155.3" y="71.9">100R</text>
<text x="178" y="70.6">R10</text>
<text x="57.5" y="73.1">330R</text>
<text x="178.1" y="73.1">330R</text>
<text x="32.7" y="83.3">GND</text>
<text x="73.8" y="78.2">Q1</text>
<text x="75.2" y="80.8">NPN-SOT-23-3</text>
<text x="153.4" y="83.3">GND</text>
<text x="194.4" y="78.2">Q2</text>
<text x="195.8" y="80.8">NPN-SOT-23-3</text>
<text x="70.8" y="87.1">GND</text>
<text x="191.5" y="87.1">GND</text>
<text x="39.4" y="101.7">3V3</text>
<text x="86.4" y="100.4">3V3</text>
<text x="49.9" y="103.6">C1</text>
<text x="75.3" y="106.8">VCC</text>
<text x="49.2" y="110">100n</text>
<text x="63.2" y="113.1">GND</text>
<text x="74.9" y="109.3">UPDI</text>
<text x="75.1" y="111.9">GND</text>
<text x="111.5" y="113.1">GND</text>
<text x="204.3" y="111.2">5V</text>
<text x="83.5" y="115.7">GND</text>
<text x="215.1" y="118.9">VOUT</text>
<text x="221" y="117.6">NC</text>
<text x="252.1" y="116.3">3V3</text>
<text x="79.4" y="124.6">3V3</text>
<text x="97.2" y="124.6">3V3</text>
<text x="108.6" y="122.7">3V3</text>
<text x="193.8" y="122.7">C2</text>
<text x="204" y="122.7">C3</text>
<text x="215.1" y="121.4">NC</text>
<text x="219.9" y="120.1">GND</text>
<text x="220.8" y="122.7">SW</text>
<text x="69.6" y="128.4">K1</text>
<text x="73.7" y="130.9">3V3</text>
<text x="87.4" y="128.4">K4</text>
<text x="91.5" y="130.9">3V3</text>
<text x="131.2" y="126.5">5V</text>
<text x="156.6" y="131.6">D3</text>
<text x="187.8" y="130.1" transform="rotate(-90 187.8 130.1)">CL10A226MPCNUBE</text>
<text x="198" y="130.1" transform="rotate(-90 198 130.1)">CL10A226MPCNUBE</text>
<text x="256.1" y="126.5">C4</text>
<text x="256.9" y="129">C1608X7S1A475K080AC</text>
<text x="73.3" y="136">SDA</text>
<text x="73.4" y="133.5">SCL</text>
<text x="91" y="136">SDA</text>
<text x="91.2" y="133.5">SCL</text>
<text x="108.7" y="132.8">R5</text>
<text x="108.8" y="135.4">10k</text>
<text x="113.8" y="132.8">R6</text>
<text x="113.9" y="135.4">10k</text>
<text x="148.7" y="137.9">2k2</text>
<text x="149" y="132.8">R7</text>
<text x="155.4" y="137.9">purple</text>
<text x="199.7" y="135.4">GND</text>
<text x="226.4" y="132.8">GND</text>
<text x="251.8" y="136.6">GND</text>
<text x="69.2" y="143.6">easyC-SMD</text>
<text x="71.1" y="141.1">SHIELD</text>
<text x="73.1" y="138.5">GND</text>
<text x="87" y="143.6">easyC-SMD</text>
<text x="88.9" y="141.1">SHIELD</text>
<text x="90.9" y="138.5">GND</text>
<text x="163.6" y="141.7">GND</text>
<text x="79.1" y="144.9">GND</text>
<text x="96.9" y="144.9">GND</text>
</g>
<g font-size="1.4" fill="#a90000">
<text x="62" y="43.8" transform="rotate(-90 62 43.8)">2</text>
<text x="79.6" y="44.4">1</text>
<text x="79.6" y="47">2</text>
<text x="87.2" y="45.7">4</text>
<text x="87.2" y="43.2">5</text>
<text x="182.6" y="43.8" transform="rotate(-90 182.6 43.8)">2</text>
<text x="200.3" y="44.4">1</text>
<text x="200.3" y="47">2</text>
<text x="207.9" y="45.7">4</text>
<text x="207.9" y="43.2">5</text>
<text x="62" y="50.2" transform="rotate(-90 62 50.2)">1</text>
<text x="87.2" y="48.3">3</text>
<text x="182.6" y="50.2" transform="rotate(-90 182.6 50.2)">1</text>
<text x="207.9" y="48.3">3</text>
<text x="79.6" y="106">1</text>
<text x="79.6" y="108.6">2</text>
<text x="79.6" y="111.1">3</text>
<text x="224.4" y="119.4">2</text>
<text x="77.1" y="130.2">3</text>
<text x="94.9" y="130.2">3</text>
<text x="77.1" y="132.7">1</text>
<text x="77.1" y="135.2">2</text>
<text x="77.1" y="137.8">4</text>
<text x="94.9" y="132.7">1</text>
<text x="94.9" y="135.2">2</text>
<text x="94.9" y="137.8">4</text>
<text x="77.1" y="140.3">5</text>
<text x="94.9" y="140.3">5</text>
</g>
<g font-size="1.4" fill="#5b2379">
<text x="178.3" y="179.3">Need help? support.soldered.com</text>
<text x="212" y="179.3">Store: soldered.com</text>
<text x="264" y="179.3">Learn: blog.soldered.com</text>
</g>
<g font-size="1.1" fill="#006464">
<text x="39.9" y="76.8">anoda</text>
<text x="44.7" y="76.8">kolektor</text>
<text x="160.5" y="76.8">anoda</text>
<text x="165.3" y="76.8">kolektor</text>
<text x="39.9" y="79.4">katoda</text>
<text x="45.7" y="79.4">emiter</text>
<text x="160.5" y="79.4">katoda</text>
<text x="166.3" y="79.4">emiter</text>
</g>
</svg>
